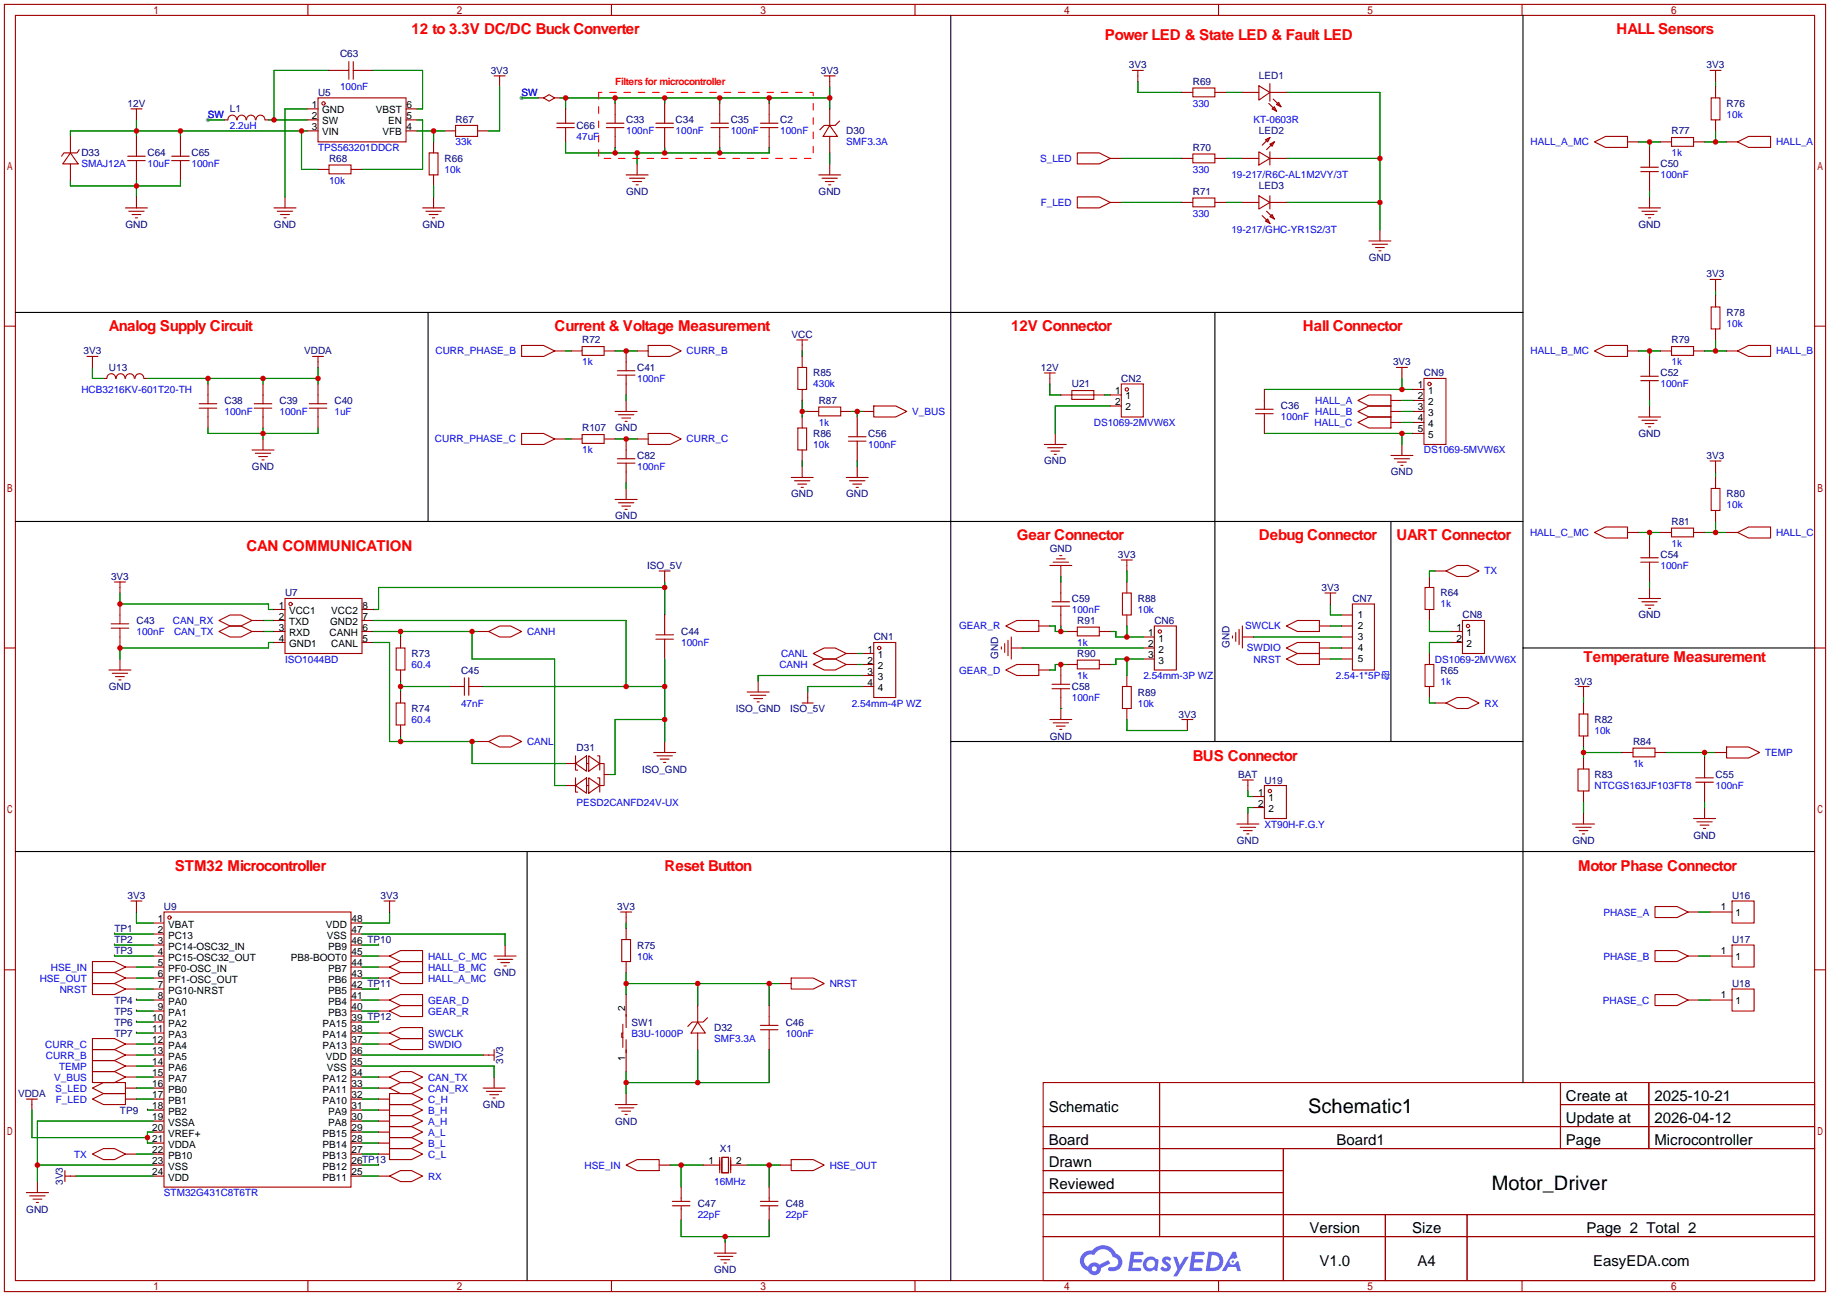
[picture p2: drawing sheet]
<svg xmlns="http://www.w3.org/2000/svg" width="422mm" height="299mm" viewBox="0 0 422 299" stroke-linecap="round" stroke-linejoin="round" font-family="sans-serif">
<g fill="#999">
<circle cx="48" cy="27.7" r=".51"/>
<circle cx="120.4" cy="22.6" r=".51"/>
</g>
<g fill="none" stroke="#a10000" stroke-width=".25">
<path d="M1 1h420.4v297.2h-420.4zM3.6 3.6h415.2v292.1h-415.2zM71.1 1v2.6M141.1 1v2.6M211.2 1v2.6M281.3 1v2.6M351.3 1v2.6M1 75.3h2.6M418.8 75.3h2.6M1 149.6h2.6M418.8 149.6h2.6M1 223.9h2.6"/>
<path d="M418.8 223.9h2.6M240.8 249.9h178v45.8h-178zM267.7 249.9v35.6M360.2 249.9v15.3M360.2 255h58.6M380.6 249.9v15.3M240.8 260.1h178M240.8 265.2h178M240.8 270.3h55.4M240.8 275.3h55.4M296.2 265.2v30.5M71.1 295.7v2.5"/>
<path d="M141.1 295.7v2.5M211.2 295.7v2.5M240.8 280.4h178M240.8 285.5h178M281.3 295.7v2.5M319.8 280.4v15.3M338.6 280.4v15.3M351.3 295.7v2.5"/>
</g>
<g fill="#5487ff">
<path d="M268.5 290.3a1.3 1.3 0 0 1 1.9 .3l-.4 .6a.54 .54 0 0 0-1-.2l.2 .2a1.28 1.28 0 0 1 .8 2 1.53 1.53 0 0 1-2.2-.3l.5-.6 .8 .5a.31 .31 0 0 0 .3-.3 .31 .31 0 0 0-.2-.3 1.12 1.12 0 0 1-.7-1.9z"/>
<path d="M270.8 290.2h.8l.7 1.9 1.2-1.9h.9l-2.7 4.5h-.9l1-1.7z"/>
<path d="M261 289h2.3a.46 .46 0 0 1 .5 .1 .46 .46 0 0 1 .1 .5l-.3 .2h-1.8l-.1 .9h1.6a.4 .4 0 0 1 .3 .4 .4 .4 0 0 1-.4 .4h-1.6l-.2 1.2h1.4a.46 .46 0 0 1 .5 .1 .46 .46 0 0 1 .1 .5l-.4 .2h-2.6z"/>
<path d="M275.1 289h2.3a.47 .47 0 0 1 .5 .1 .47 .47 0 0 1 .1 .5l-.3 .2h-1.8l-.1 .9h1.6a.4 .4 0 0 1 .4 .4 .4 .4 0 0 1-.5 .4h-1.6l-.2 1.2h1.4a.46 .46 0 0 1 .5 .1 .46 .46 0 0 1 .1 .5l-.4 .2h-2.6z"/>
<path d="M284.5 289h.8l.3 1.3-.6 .4a.75 .75 0 0 0-1.1 .3 .75 .75 0 0 0 .5 1 .75 .75 0 0 0 .9-.6l.5-.3 .6 2.4h-.8l-.3-1h-1.8l-.5 1h-1z"/>
<path d="M278.9 289l-.6 4.5h1.4a2.27 2.27 0 0 0 2.7-2.3 2.27 2.27 0 0 0-2.7-2.2zM279.7 289.8a1.5 1.5 0 0 1 1.8 1.5 1.5 1.5 0 0 1-1.9 1.4h-.3z"/>
<path d="M264.4 290.6a1.6 1.6 0 0 0-.4 2.3 1.6 1.6 0 0 0 2.3 .2l.8 .4 .3-2.5-.1-.3h-.5a1.58 1.58 0 0 0-2.4-.1zM265 291.1a.99 .99 0 0 1 1.6 .6 .99 .99 0 0 1-1.3 1.1 .98 .98 0 0 1-.3-1.7z"/>
<path d="M250 289.4a2.37 2.37 0 0 0 1.1 4 1.54 1.54 0 0 0 1.8 1 1.54 1.54 0 0 0 1.2-1.6l2.2-1.1-.5-.8-2.1 1.1a1.57 1.57 0 0 0-2.6 .4 1.5 1.5 0 0 1-.7-2.1 1.5 1.5 0 0 1 2.2-.5 2.23 2.23 0 0 1 2.3-1.4 2.23 2.23 0 0 1 1.9 1.8 1.16 1.16 0 0 1 1.3 1.1 1.16 1.16 0 0 1-1.1 1.3h-.7a.47 .47 0 0 0-.5 .3 .47 .47 0 0 0 .4 .6 2.14 2.14 0 0 0 2.7-1.4 2.14 2.14 0 0 0-1.3-2.7 3.2 3.2 0 0 0-5.5-.7l-1.1 .1zM252 292.9a.6 .6 0 0 1 1.2 0 .6 .6 0 0 1-1.2 0z"/>
<circle cx="284.6" cy="291.3" r=".28"/>
</g>
<g fill="none" stroke="#008700" stroke-width=".25">
<path d="M75.9 16.3h-12.7v11.4M86.1 16.3h11.4v8.8h-1.2M262.6 18.8v2.5h10.2M396 18.8v1.3M31.5 27.7v3.8M41.7 30.2v1.3M48 27.7h3.8M62 27.7h8.9M69.6 30.2v8.9h3.8M70.9 30.2h-54.6v1.3M70.9 25.1h-5.1v20.4M96.3 30.2h6.3"/>
<path d="M96.3 27.7h1.2v11.4h-13.9M100.1 30.2v2.6M115.3 20.1v10.1h-2.5M120.4 22.6h3.8M129.3 22.6h62.2M130.6 32.8v2.5h46.9v-1.3M130.6 22.6v2.5M142 22.6v1.3M142 34v1.3M147.1 35.3v2.5M153.4 22.6v1.3M153.4 34v1.3"/>
<path d="M166.1 22.6v1.3M166.1 34v1.3M177.5 22.6v1.3M191.5 20.1v5M191.5 35.3v2.5M258.8 36.6h14M283 36.6h3.8M283 21.3h3.8M296.9 36.6h21.6M296.9 21.3h21.6v31.8M378.2 32.8h5.1M380.7 32.8v1.2"/>
<path d="M393.4 32.8h5.1M396 30.2v2.6M16.3 41.7v1.2h25.4v-1.2M31.5 41.7v3.8M100.1 42.9v2.6M258.8 46.7h14M283 46.7h3.8M296.9 46.7h21.6M380.7 44.2v1.3M396 67.1v1.2M396 78.5v2.5M21.3 84.8v2.6h2.6"/>
<path d="M34 87.4h39.4M48 87.4v1.2M48 98.8v1.3h25.4v-1.3M60.7 87.4v1.2M60.7 98.8v2.5M73.4 84.8v3.8M130.6 81h1.2M142 81h5.1M144.5 91.2v1.3M185.2 81v1.3M185.2 92.5v3.8M185.2 95h1.2"/>
<path d="M196.6 95h2.5M197.9 95v1.3M242.3 88.6v2.6h2.6M255 91.2h1.3M256.3 93.7h-12.7v6.4M291.8 89.9h34.3M323.6 95h2.5M323.6 87.4v2.5M323.6 92.5h2.5M323.6 97.5h2.5M378.2 81h5.1M380.7 81v1.3"/>
<path d="M380.7 92.5v1.2M393.4 81h5.1M130.6 101.3h1.2M142 101.3h5.1M144.5 111.5v1.3M185.2 106.4v1.3M197.9 106.4v1.3M291.8 100.1h34.3M323.6 100.1v2.5M396 109v1.2M27.7 136.9v2.5h34.3v1.3h1.2M153.4 134.4v7.6"/>
<path d="M153.4 135.6h-66v5.1h-1.3M244.9 133.1v1.3M260.1 131.8v2.6M307.1 139.4v2.6h2.5M331.2 131.8h-1.3v1.3M378.2 122.9h5.1M380.7 122.9v1.3M380.7 134.4v1.2M393.4 122.9h5.1M396 120.4v2.5M60.7 143.3h2.5M60.7 145.8h2.5"/>
<path d="M63.2 148.3h-1.2v1.3h-34.3v2.5M86.1 148.3h3.8v22.9h20.3M86.1 143.3h58.4v15.2M86.1 145.8h24.1M92.5 145.8v1.3M92.5 157.2v2.6M92.5 158.5h11.4M109 145.8v6.3h19v29.3h2.6M111.5 158.5h41.9M153.4 152.1v19.1M197.9 153.4h1.2M197.9 150.9h1.2"/>
<path d="M199.1 158.5h-12.7v1.3M199.1 156h-24.1v1.2M236 149.6h27.9M242.3 144.5h1.3v1.3h2.5M244.9 144.5v1.3M246.1 153.4h-2.5v1.3h-1.3M256.3 145.8h1.3v1.3h6.3M260.1 144.5v2.6M260.1 152.1v3.9M263.9 152.1h-6.3v1.3h-1.3M289.3 147.1h20.3M307.1 149.6h2.5"/>
<path d="M307.1 152.1h2.5M307.1 144.5h2.5M329.9 143.3v2.5h5.1M335 148.3h-5.1v2.6M92.5 169.9v1.3M109 171.2v5.1h21.6M153.4 166.1h-11.4v12.7h-1.3M244.9 163.6h.1M260.1 166.1v2.6h14M329.9 161v1.3h1.3M365.5 161v1.3M365.5 172.5v2.5"/>
<path d="M365.5 173.7h8.9M384.6 173.7h11.4M393.4 173.7v1.3M288 182.6v1.3h1.3M289.3 186.4h-1.3v1.3M365.5 185.2v2.5M393.4 185.2v1.2M26.4 215.6h8.9M26.4 218.2h8.9M31.5 210.6v2.5h3.8M83.6 215.6h33v2.6M83.6 218.2h3.8"/>
<path d="M89.9 210.6v2.5h-6.3M144.5 213.1v1.3M392.2 210.6h2.5M26.4 220.7h8.9M31.5 225.8h3.8M31.5 238.5h3.8M31.5 228.3h3.8M31.5 223.3h3.8M31.5 233.4h3.8M31.5 230.9h3.8M31.5 236h3.8M83.6 225.8h3.8"/>
<path d="M83.6 238.5h3.8M83.6 220.7h3.8M83.6 228.3h3.8M83.6 223.3h3.8M83.6 233.4h3.8M83.6 230.9h3.8M83.6 236h3.8M144.5 224.5v5.1M144.5 227.1h35.6M161 227.1v5.1M177.5 227.1v5.1M392.2 220.7h2.5"/>
<path d="M392.2 230.9h2.5M7.4 256.3v6.3h26.6M31.5 253.7h3.8M31.5 248.7h3.8M31.5 251.2h3.8M31.5 241h3.8M31.5 243.6h3.8M31.5 246.1h3.8M34 256.3h1.3M35.3 258.8h-26.7v14M83.6 253.7h3.8M83.6 256.3h3.8"/>
<path d="M83.6 258.8h3.8M83.6 248.7h3.8M83.6 251.2h3.8M83.6 241h3.8M83.6 243.6h27.9M83.6 246.1h30.4v2.6M144.5 247.4v5.1M161 242.3v7.6M177.5 242.3v7.6h-33M8.6 269h26.7M17.5 271.5h17.8M31.5 266.4h3.8"/>
<path d="M35.3 261.4h-1.3v2.5h1.3M83.6 263.9h3.8M83.6 266.4h3.8M83.6 261.4h3.8M83.6 269h3.8M83.6 271.5h3.8M154.7 269h7.6M157.2 269v5.1M172.5 269h7.6M177.5 269v5.1M157.2 281.7v3.8h20.3v-3.8M167.4 285.5v1.3"/>
</g>
<g fill="none" stroke="#a10000" stroke-width=".25">
<path d="M75.9 16.3h4.6M80.5 14.2v4.1M81.5 16.3h4.6M81.5 14.2v4.1M114 17.5h2.6M115.3 17.5v2.6M190.2 17.5h2.6M191.5 17.5v2.6M261.4 16.3h2.5M262.6 16.3v2.5M290.6 19.8l2.5 1.5-2.5 1.8zM293.1 19.3v4.1"/>
<path d="M394.7 16.3h2.6M396 16.3v2.5M16.3 35.3l1.7 2.5h-3.5zM16.3 31.5v3.8M16.3 37.8v3.9M18.3 34.5l-.5 .8h-3.1l-.5 .8M29.5 37.1h4M29.5 36.1h4M30.2 25.1h2.6M31.5 25.1v2.6M31.5 31.5v4.6M31.5 37.1v4.6"/>
<path d="M39.6 37.1h4.1M39.6 36.1h4.1M41.7 31.5v4.6M41.7 37.1v4.6M51.8 27.7h.8M52.6 27.7a1.01 1.01 0 0 1 1-1.1 1.01 1.01 0 0 1 1 1.1M54.8 27.7a1.01 1.01 0 0 1 1-1.1 1.01 1.01 0 0 1 1 1.1M56.9 27.7a1.01 1.01 0 0 1 1-1.1 1.01 1.01 0 0 1 1 1.1M59.1 27.7a1.01 1.01 0 0 1 1-1.1 1.01 1.01 0 0 1 1 1.1M61.2 27.7h.8M70.9 30.2h2.5M70.9 25.1h2.5"/>
<path d="M70.9 27.7h2.5M73.4 22.6h20.3v10.2h-20.3zM73.4 39.1h2.5M75.9 38.1h5.1v2h-5.1zM81 39.1h2.6M93.7 30.2h2.6M93.7 25.1h2.6M93.7 27.7h2.6M99.1 35.3h2v5.1h-2zM100.1 32.8v2.5M102.6 30.2h2.6M105.2 29h5v2.5h-5z"/>
<path d="M110.2 30.2h2.6M124.2 22.6h1.3M125.5 22.6l1.2-.8 1.3 .8-1.3 .8zM128 22.6h1.3M128.5 28.4h4.1M128.5 29.5h4.1M130.6 25.1v3.3M130.6 29.5v3.3M140 28.4h4M140 29.5h4M142 23.9v4.5M142 29.5v4.5"/>
<path d="M147.1 37.8v2.6M151.4 28.4h4M151.4 29.5h4M153.4 23.9v4.5M153.4 29.5v4.5M164.1 28.4h4M164.1 29.5h4M166.1 23.9v4.5M166.1 29.5v4.5M175.5 28.4h4.1M175.5 29.5h4.1M177.5 23.9v4.5"/>
<path d="M177.5 29.5v4.5M191.5 29l1.8 2.5h-3.3zM191.5 25.1v3.9M191.5 31.5v3.8M191.5 37.8v2.6M193.8 27.9l-1 1.1h-2.6l-1 1M248.7 35.3h5l2.6 1.3-2.6 1.2h-5zM256.3 36.6h2.5M272.8 36.6h2.5M272.8 21.3h2.5M275.3 20.3h5.1v2.1h-5.1zM275.3 35.6h5.1v2h-5.1z"/>
<path d="M280.4 36.6h2.6M280.4 21.3h2.6M286.8 36.6h3.8M286.8 21.3h3.8M290.6 35.1l2.5 1.5-2.5 1.5zM292.1 32.3l1-.5-.5 1zM292.9 23.9l1.7 1.8M293.1 33.3l1-.5-.5 1zM293.1 36.6h3.8M293.1 21.3h3.8M293.1 35.1v3M293.1 31.8l-1.8 1.7"/>
<path d="M293.9 22.9l1.8 1.7M294.1 24.6l.5 1.1-1-.6zM294.1 32.8l-1.7 1.7M295.1 23.6l.6 1-1.1-.5zM368 32.8l2.6-1.3h5.1v2.5h-5.1zM375.7 32.8h2.5M378.7 38.6h4.1M378.7 39.6h4.1M380.7 34v4.6M380.7 39.6v4.6M383.3 32.8h2.5M385.8 31.8h5.1v2h-5.1z"/>
<path d="M390.9 32.8h2.5M395 22.6h2v5.1h-2zM396 20.1v2.5M396 27.7v2.5M398.5 32.8h2.6M401.1 32.8l2.5-1.3h5.1v2.5h-5.1zM29 48h5M29.7 48.8h3.6M30.5 49.5h2M31.2 50.3h.5M31.5 45.5v2.5M63.2 48h5.1"/>
<path d="M64 48.8h3.6M64.8 49.5h2M65.5 50.3h.5M65.8 45.5v2.5M97.5 48h5.1M98.3 48.8h3.6M99.1 49.5h2M99.8 50.3h.5M100.1 40.4v2.5M100.1 45.5v2.5M144.5 40.4h5.1M145.3 41.1h3.5"/>
<path d="M146 41.9h2.1M146.8 42.7h.5M189 40.4h5.1M189.7 41.1h3.6M190.5 41.9h2M191.3 42.7h.5M248.7 45.5h5l2.6 1.2-2.6 1.3h-5zM256.3 46.7h2.5M272.8 46.7h2.5M275.3 45.7h5.1v2.1h-5.1zM280.4 46.7h2.6M286.8 46.7h3.8"/>
<path d="M290.6 45.2l2.5 1.5-2.5 1.6zM291.3 49.8l1.8 1.8M292.1 51.1l.5-.6 .5 1.1zM292.4 48.8l1.7 1.7M293.1 50l.5-.5 .5 1zM293.1 46.7h3.8M293.1 45.2v3.1M316 55.6h5.1M316.7 56.4h3.6M317.5 57.2h2M318.3 57.9h.5M318.5 53.1v2.5"/>
<path d="M378.2 48h5.1M379 48.8h3.5M379.7 49.5h2.1M380.5 50.3h.5M380.7 45.5v2.5M120.4 79.8h5.1l2.5 1.2-2.5 1.3h-5.1zM149.6 79.8h5.1l2.5 1.2-2.5 1.3h-5.1zM183.9 78.5h2.5M185.2 78.5v2.5M394.7 64.5h2.6M395 70.9h2v5h-2zM396 64.5v2.6"/>
<path d="M396 68.3v2.6M396 75.9v2.6M20.1 82.3h2.5M21.3 82.3v2.5M26.7 87.4a1.01 1.01 0 0 0-1-1.1 1.01 1.01 0 0 0-1 1.1h-.8M26.8 87.4a1.01 1.01 0 0 1 1-1.1 1.01 1.01 0 0 1 1 1.1M29 87.4a1.01 1.01 0 0 1 1-1.1 1.01 1.01 0 0 1 1 1.1M31.2 87.4a1.01 1.01 0 0 1 1-1.1 1.01 1.01 0 0 1 1 1.1M33.3 87.4h.7M46 93.2h4M46 94.2h4M48 88.6v4.6"/>
<path d="M48 94.2v4.6M58.7 93.2h4M58.7 94.2h4M60.7 88.6v4.6M60.7 94.2v4.6M71.4 93.2h4M71.4 94.2h4M72.1 82.3h2.6M73.4 82.3v2.5M73.4 88.6v4.6M73.4 94.2v4.6M128 81h2.6"/>
<path d="M131.8 81h2.6M134.4 80h5v2h-5zM139.4 81h2.6M142 95h5.1M142.5 85.6h4.1M142.5 86.6h4.1M142.7 95.8h3.6M143.5 96.5h2M144.3 97.3h.5M144.5 81v4.6M144.5 86.6v4.6M144.5 92.5v2.5"/>
<path d="M147.1 81h2.5M184.1 98.8h2.1v5.1h-2.1zM184.1 84.8h2.1v5.1h-2.1zM185.2 82.3v2.5M185.2 89.9v2.6M185.2 96.3v2.5M186.4 95h2.6M189 94h5.1v2h-5.1zM194.1 95h2.5M197.9 96.3v4.5M199.1 95h2.6M201.7 93.7h5.1l2.5 1.3-2.5 1.3h-5.1z"/>
<path d="M241 86.1h2.6M242.3 86.1v2.5M244.9 91.2h10.1M247.4 90.2h5.1v2h-5.1zM256.3 91.2h2.5M256.3 93.7h2.5M258.8 88.6h5.1v7.7h-5.1zM289.8 94.5h4.1M289.8 95.5h4.1M291.8 89.9v4.6M291.8 95.5v4.6M313.4 92.5l2.6-1.3h5.1v2.5h-5.1z"/>
<path d="M313.4 95l2.6-1.3h5.1v2.6h-5.1zM313.4 97.5l2.6-1.2h5.1v2.5h-5.1zM321.1 95h2.5M321.1 92.5h2.5M321.1 97.5h2.5M322.3 84.8h2.6M323.6 84.8v2.6M326.1 95h2.6M326.1 92.5h2.6M326.1 97.5h2.6M326.1 89.9h2.6M328.7 87.4h5.1v15.2h-5.1z"/>
<path d="M368 81l2.6-1.2h5.1v2.5h-5.1zM375.7 81h2.5M378.2 96.3h5.1M378.7 86.9h4.1M378.7 87.9h4.1M379 97h3.5M379.7 97.8h2.1M380.5 98.6h.5M380.7 82.3v4.6M380.7 87.9v4.6M380.7 93.7v2.6M383.3 81h2.5"/>
<path d="M385.8 80h5.1v2h-5.1zM390.9 81h2.5M398.5 81h2.6M401.1 81l2.5-1.2h5.1v2.5h-5.1zM58.2 103.9h5M58.9 104.6h3.6M59.7 105.4h2M60.5 106.2h.5M60.7 101.3v2.6M120.4 100.1h5.1l2.5 1.2-2.5 1.3h-5.1zM128 101.3h2.6M131.8 101.3h2.6"/>
<path d="M134.4 100.3h5v2.1h-5zM139.4 101.3h2.6M142 115.3h5.1M142.5 105.9h4.1M142.5 106.9h4.1M142.7 116.1h3.6M143.5 116.8h2M144.3 117.6h.5M144.5 101.3v4.6M144.5 106.9v4.6M144.5 112.8v2.5M147.1 101.3h2.5"/>
<path d="M149.6 100.1h5.1l2.5 1.2-2.5 1.3h-5.1zM182.6 110.2h5.1M183.4 111h3.5M184.1 111.8h2.1M184.9 112.5h.5M185.2 103.9v2.5M185.2 107.7v2.5M195.3 110.2h5.1M195.8 100.8h4.1M195.8 101.9h4.1M196.1 111h3.5M196.8 111.8h2.1"/>
<path d="M197.6 112.5h.5M197.9 101.9v4.5M197.9 107.7v2.5M241 102.6h5.1M241.8 103.4h3.6M242.6 104.1h2M243.3 104.9h.5M243.6 100.1v2.5M321.1 105.2h5M321.8 105.9h3.6M322.6 106.7h2M323.3 107.4h.5"/>
<path d="M323.6 102.6v2.6M326.1 100.1h2.6M394.7 106.4h2.6M395 112.8h2v5.1h-2zM396 106.4v2.6M396 110.2v2.6M396 117.9v2.5M26.4 134.4h2.6M27.7 134.4v2.5M27.7 139.4v4.6M65.8 138.2h17.8v12.7h-17.8zM152.1 131.8h2.6"/>
<path d="M153.4 131.8v2.6M242.3 130.6h5.1M242.8 138.9h4.1M242.8 140h4.1M243.1 129.8h3.5M243.8 129h2.1M244.6 128.3h.5M244.9 130.6v2.5M244.9 134.4v4.5M244.9 140v4.5M258.8 129.3h2.6M259.1 136.9h2v5.1h-2z"/>
<path d="M260.1 129.3v2.5M260.1 134.4v2.5M305.8 136.9h2.6M307.1 136.9v2.5M312.2 139.4h5v15.3h-5zM328.9 135.6h2.1v5.1h-2.1zM329.9 133.1v2.5M331.2 131.8h2.6M333.8 131.8l2.5-1.2h2.5l2.6 1.2-2.6 1.3h-2.5zM368 122.9l2.6-1.2h5.1v2.5h-5.1zM375.7 122.9h2.5M378.2 138.2h5.1"/>
<path d="M378.7 129.8h4.1M378.7 128.8h4.1M379 138.9h3.5M379.7 139.7h2.1M380.7 124.2v4.6M380.7 129.8v4.6M380.7 135.6v2.6M383.3 122.9h2.5M385.8 121.9h5.1v2.1h-5.1zM390.9 122.9h2.5M398.5 122.9h2.6M401.1 122.9l2.5-1.2h5.1v2.5h-5.1z"/>
<path d="M25.1 154.7h5.1M25.7 144h4M25.7 145h4M25.9 155.4h3.6M26.7 156.2h2M27.4 157h.5M27.7 145v4.6M27.7 152.1v2.6M50.5 143.3l2.6-1.3h2.5l2.6 1.3-2.6 1.2h-2.5zM50.5 145.8l2.6-1.3h2.5l2.6 1.3-2.6 1.3h-2.5zM58.2 145.8h2.5M58.2 143.3h2.5"/>
<path d="M63.2 145.8h2.6M63.2 143.3h2.6M63.2 140.7h2.6M63.2 148.3h2.6M83.6 145.8h2.5M83.6 143.3h2.5M83.6 140.7h2.5M83.6 148.3h2.5M91.4 149.6h2.1v5.1h-2.1zM92.5 147.1v2.5M92.5 154.7v2.5M92.5 159.8v2.5"/>
<path d="M103.9 158.5h3.3M107.2 156.5v4M108.2 156.5v4M108.2 158.5h3.3M110.2 145.8h2.6M112.8 145.8l2.5-1.3h2.6l2.5 1.3-2.5 1.3h-2.6zM151.4 146.6h4M151.4 147.6h4M153.4 142v4.6M153.4 147.6v4.5M172.5 159.8h5M175 157.2v2.6"/>
<path d="M186.4 159.8v2.5M187.7 153.4l2.5-1.3h2.6l2.5 1.3-2.5 1.3h-2.6zM187.7 150.9l2.5-1.3h2.6l2.5 1.3-2.5 1.2h-2.6zM195.3 150.9h2.6M195.3 153.4h2.6M199.1 158.5h2.6M199.1 150.9h2.6M199.1 153.4h2.6M199.1 156h2.6M201.7 148.3h5.1v12.7h-5.1zM231.1 149.4v.5M231.9 148.6v2"/>
<path d="M232.2 144.5l2.5-1.2h5.1v2.5h-5.1zM232.2 154.7l2.5-1.3h5.1v2.6h-5.1zM232.7 147.8v3.6M233.4 149.6h2.6M233.4 147.1v5M239.8 154.7h2.5M239.8 144.5h2.5M242.8 158h4.1M242.8 159h4.1M244.9 153.4v4.6M244.9 159v7.1M246.1 153.4h2.6"/>
<path d="M246.1 145.8h2.6M248.7 152.4h5v2h-5zM248.7 144.8h5v2h-5zM253.7 153.4h2.6M253.7 145.8h2.6M259.1 158.5h2v5.1h-2zM260.1 142v2.5M260.1 156v2.5M263.9 147.1h2.5M263.9 149.6h2.5M263.9 152.1h2.5M266.4 144.5h5.1v10.2h-5.1z"/>
<path d="M284.5 146.8v.5M285.2 146v2.1M286 145.3v3.5M286.8 147.1h2.5M286.8 144.5v5.1M296.9 149.6l2.6-1.3h5v2.6h-5zM296.9 144.5l2.6-1.2h5v2.5h-5zM296.9 152.1l2.6-1.2h5v2.5h-5zM304.5 149.6h2.6M304.5 152.1h2.6M304.5 144.5h2.6M309.6 147.1h2.6"/>
<path d="M309.6 149.6h2.6M309.6 152.1h2.6M309.6 144.5h2.6M309.6 142h2.6M328.9 153.4h2.1v5.1h-2.1zM329.9 140.7v2.6M329.9 150.9v2.5M329.9 158.5v2.5M335 145.8h2.6M335 148.3h2.6M337.6 143.3h5v7.6h-5zM364.2 158.5h2.6"/>
<path d="M365.5 158.5v2.5M380.5 140.5h.5M91.4 162.3h2.1v5.1h-2.1zM92.5 167.4v2.5M110.2 171.2h2.6M112.8 171.2l2.5-1.3h2.6l2.5 1.3-2.5 1.3h-2.6zM130.6 176.3h2.2M132.8 179.6v3.3h.5M132.8 176.3l2.6-1.8v3.6zM132.8 174.5v3.3h.5M135.4 176.3h.5M135.9 179.6l2.5 1.8-2.5 1.7z"/>
<path d="M135.9 174.5l2.5 1.8-2.5 1.8zM137.9 179.6h.5v3.3M137.9 174.5h.5v3.3M138.4 176.3h1v5.1h-1M139.4 178.8h1.3M150.9 173.7h5.1M151.6 174.5h3.6M152.4 175.3h2M153.2 176h.5M153.4 171.2v2.5M173.2 160.5h3.6M174 161.3h2"/>
<path d="M174.8 162.1h.5M185.2 162.3h2.5M242.3 166.1h5.1M243.1 166.9h3.5M243.8 167.6h2.1M244.6 168.4h.5M260.1 163.6v2.5M272.8 166.1h2.5M274.1 166.1v2.6M331.2 162.3h2.6M333.8 162.3l2.5-1.3h2.5l2.6 1.3-2.6 1.3h-2.5zM364.2 177.5h2.6v5.1h-2.6z"/>
<path d="M364.5 164.8h2v5.1h-2zM365.5 162.3v2.5M365.5 169.9v2.6M365.5 175v2.5M374.4 173.7h2.5M376.9 172.7h5.1v2.1h-5.1zM382 173.7h2.6M391.4 179.6h4.1M393.4 175v4.6M396 173.7h2.5M398.5 172.5h5.1l2.5 1.2-2.5 1.3h-5.1zM130.6 181.4h2.2"/>
<path d="M132.8 181.4l2.6-1.8v3.5zM135.4 181.4h.5M285.5 190.2h5.1M286.3 191h3.5M286.8 180.1h2.5M287 191.8h2.1M287.8 192.5h.5M288 180.1v2.5M288 187.7v2.5M289.3 183.9h2.5M289.3 186.4h2.5M291.8 181.4h5.1v7.6h-5.1z"/>
<path d="M363 190.2h5M363.7 191h3.6M364.5 191.8h2M365.3 192.5h.5M365.5 182.6v2.6M365.5 187.7v2.5M390.9 189h5.1M391.4 180.6h4.1M391.7 189.7h3.5M392.4 190.5h2.1M393.2 191.3h.5M393.4 180.6v4.6"/>
<path d="M393.4 186.4v2.6M26.4 215.4v.2M26.4 217.9v.3M30.2 208h2.6M31.5 208v2.6M35.3 213.1h2.5M35.3 215.6h2.5M35.3 218.2h2.5M37.8 210.6h43.2v63.5h-43.2zM81 213.1h2.6M81 215.6h2.6M81 218.2h2.6"/>
<path d="M87.4 217.9v.3M88.6 208h2.6M89.9 208v2.6M116.6 218.2v2.5M143.3 210.6h2.5M143.5 216.9h2v5.1h-2zM144.5 210.6v2.5M144.5 214.4v2.5M382 209.3h5.1l2.5 1.3-2.5 1.2h-5.1zM382 219.5h5.1l2.5 1.2-2.5 1.3h-5.1zM389.6 210.6h2.6M394.7 210.6h5.1"/>
<path d="M399.8 208h5.1v5.1h-5.1zM399.8 218.2h5.1v5.1h-5.1zM21.3 227.1h5.1l2.6 1.2-2.6 1.3h-5.1zM21.3 222h5.1l2.6 1.3-2.6 1.2h-5.1zM21.3 224.5h5.1l2.6 1.3-2.6 1.3h-5.1zM21.3 239.8h5.1l2.6 1.2-2.6 1.3h-5.1zM26.4 220.5v.2M29 225.8h2.5M29 223.3h2.5M29 228.3h2.5M31.5 230.6v.3M31.5 233.2v.2"/>
<path d="M31.5 235.7v.3M31.5 238.3v.2M35.3 238.5h2.5M35.3 225.8h2.5M35.3 223.3h2.5M35.3 220.7h2.5M35.3 228.3h2.5M35.3 230.9h2.5M35.3 233.4h2.5M35.3 236h2.5M81 238.5h2.6M81 225.8h2.6"/>
<path d="M81 223.3h2.6M81 220.7h2.6M81 228.3h2.6M81 230.9h2.6M81 233.4h2.6M81 236h2.6M87.4 238.5h2.5M87.4 225.8h2.5M87.4 223.3h2.5M87.4 220.7h2.5M87.4 230.9h2.5M87.4 233.4h2.5"/>
<path d="M87.4 228.1v.2M87.4 235.7v.3M89.9 238.5l2.6-1.3h5v2.6h-5zM89.9 225.8l2.6-1.3h5v2.6h-5zM89.9 223.3l2.6-1.3h5v2.5h-5zM89.9 220.7l2.6-1.2h5v2.5h-5zM89.9 230.9l2.6-1.3h5v2.6h-5zM89.9 233.4l2.6-1.2h5v2.5h-5zM114 220.7h5.1M114.8 221.5h3.6M115.6 222.2h2M116.3 223h.5"/>
<path d="M143.8 238.5h-.3v1h.3M143.8 236.5v5.3M144.5 222v2.5M144.5 229.6v7.6M161 236l1.8 2.5h-3.3zM161 232.2v3.8M161 238.5v3.8M163.3 234.9l-1 1.1h-2.5l-1.1 1M175.5 236.7h4.1M175.5 237.7h4.1M177.5 232.2v4.5M177.5 237.7v4.6"/>
<path d="M180.1 227.1h2.5M182.6 225.8h5.1l2.5 1.3-2.5 1.2h-5.1zM382 229.6h5.1l2.5 1.3-2.5 1.3h-5.1zM389.6 220.7h2.6M389.6 230.9h2.6M394.7 220.7h5.1M394.7 230.9h5.1M399.8 228.3h5.1v5.1h-5.1zM6.1 253.7h2.5M7.4 253.7v2.6M21.3 244.9h5.1l2.6 1.2-2.6 1.3h-5.1zM21.3 242.3h5.1l2.6 1.3-2.6 1.3h-5.1z"/>
<path d="M21.3 247.4h5.1l2.6 1.3-2.6 1.2h-5.1zM21.3 251.2l2.6-1.3h5.1v2.6h-5.1zM21.3 253.7l2.6-1.2h5.1v2.5h-5.1zM29 241h2.5M29 243.6h2.5M29 246.1h2.5M29 248.7h2.5M29 251.2h2.5M29 253.7h2.5M34 256v.3M35.3 241h2.5M35.3 243.6h2.5"/>
<path d="M35.3 246.1h2.5M35.3 248.7h2.5M35.3 251.2h2.5M35.3 253.7h2.5M35.3 256.3h2.5M35.3 258.8h2.5M81 241h2.6M81 243.6h2.6M81 246.1h2.6M81 248.7h2.6M81 251.2h2.6M81 253.7h2.6"/>
<path d="M81 256.3h2.6M81 258.8h2.6M87.4 241h2.5M87.4 248.7h2.5M87.4 251.2h2.5M87.4 253.7h2.5M87.4 256.3h2.5M87.4 258.8h2.5M89.9 241l2.6-1.2h5v2.5h-5zM89.9 248.7l2.6-1.3h2.5l2.5 1.3-2.5 1.2h-2.5zM89.9 251.2l2.6-1.3h2.5l2.5 1.3-2.5 1.3h-2.5zM89.9 252.5h5.1l2.5 1.2-2.5 1.3h-5.1z"/>
<path d="M89.9 255h5.1l2.5 1.3-2.5 1.3h-5.1zM89.9 257.6h5.1l2.5 1.2-2.5 1.3h-5.1zM111.5 243.6h2.5M111.5 251.2h5.1M112.3 252h3.5M113 252.7h2.1M113.8 253.5h.5M114 242.3v2.6M114 248.7v2.5M142 255h5.1M142.7 255.8h3.6M143.5 256.5h2"/>
<path d="M144.3 257.3h.5M144.5 240v7.4M144.5 252.5v2.5M6.1 275.3h5.1M6.9 276.1h3.5M7.6 276.9h2.1M8.4 277.6h.5M8.6 272.8v2.5M15 271.5h2.5M15 270.3v2.5M21.3 266.4l2.6-1.2h2.5l2.6 1.2-2.6 1.3h-2.5zM29 266.4h2.5"/>
<path d="M35.3 261.4h2.5M35.3 263.9h2.5M35.3 266.4h2.5M35.3 269h2.5M35.3 271.5h2.5M81 261.4h2.6M81 263.9h2.6M81 266.4h2.6M81 269h2.6M81 271.5h2.6M87.4 261.4h2.5M87.4 263.9h2.5"/>
<path d="M87.4 266.4h2.5M87.4 271.5h2.5M87.4 268.7v.3M89.9 271.5l2.6-1.2h2.5l2.5 1.2-2.5 1.3h-2.5zM89.9 260.1h5.1l2.5 1.3-2.5 1.2h-5.1zM89.9 262.6h5.1l2.5 1.3-2.5 1.3h-5.1zM89.9 265.2h5.1l2.5 1.2-2.5 1.3h-5.1zM144.5 269l2.6-1.3h5v2.6h-5zM152.1 269h2.6M155.2 278.4h4.1M155.2 277.4h4.1M157.2 274.1v3.3"/>
<path d="M157.2 278.4v3.3M162.3 269h3.8M166.1 267.2v3.6M166.6 267.2h1.5v3.6h-1.5zM168.7 269h3.8M168.7 267.2v3.6M175.5 278.4h4.1M175.5 277.4h4.1M177.5 274.1v3.3M177.5 278.4v3.3M180.1 269h2.5M182.6 267.7h5.1l2.5 1.3-2.5 1.3h-5.1z"/>
<path d="M164.8 289.3h5.1M165.6 290.1h3.6M166.4 290.8h2M167.1 291.6h.5M167.4 286.8v2.5"/>
<circle cx="74.7" cy="23.9" r=".38"/>
<circle cx="260.1" cy="89.9" r=".38"/>
<circle cx="329.9" cy="88.6" r=".38"/>
<circle cx="67.1" cy="139.4" r=".38"/>
<circle cx="202.9" cy="149.6" r=".38"/>
<circle cx="267.7" cy="145.8" r=".38"/>
<circle cx="338.8" cy="144.5" r=".38"/>
<circle cx="293.1" cy="182.6" r=".38"/>
<circle cx="39.1" cy="211.8" r=".38"/>
</g>
<g fill="none" stroke="#000" stroke-width=".25">
<path d="M219.5 3.6v116.8M351.5 3.6v146M3.6 72.1h347.9M98.8 72.1v48.3M280.4 72.1v48.3h-60.9M3.6 120.4h215.9M219.5 120.4v76.2h-215.9M321.1 120.4v50.8h-40.7M351.5 120.4h-71.1v50.8h-60.9M351.5 149.6v47h67.3M351.5 149.6h67.3M321.1 171.2h30.4"/>
<path d="M121.7 196.6v99.1M351.5 249.9v-53.3h-132v99.1"/>
</g>
<path d="M138.2 21.3v15.3h49.5v-15.3h-49.5" fill="none" stroke="#f00" stroke-width=".25" stroke-dasharray="1.5 1.8"/>
<g fill="#c00">
<circle cx="142" cy="22.6" r=".63"/>
<circle cx="153.4" cy="22.6" r=".63"/>
<circle cx="166.1" cy="22.6" r=".63"/>
<circle cx="177.5" cy="22.6" r=".63"/>
<circle cx="191.5" cy="22.6" r=".63"/>
<circle cx="130.6" cy="22.6" r=".63"/>
<circle cx="142" cy="35.3" r=".63"/>
<circle cx="147.1" cy="35.3" r=".63"/>
<circle cx="153.4" cy="35.3" r=".63"/>
<circle cx="166.1" cy="35.3" r=".63"/>
<circle cx="144.5" cy="227.1" r=".63"/>
<circle cx="161" cy="227.1" r=".63"/>
<circle cx="177.5" cy="227.1" r=".63"/>
<circle cx="144.5" cy="249.9" r=".63"/>
<circle cx="161" cy="249.9" r=".63"/>
<circle cx="48" cy="87.4" r=".63"/>
<circle cx="60.7" cy="87.4" r=".63"/>
<circle cx="73.4" cy="87.4" r=".63"/>
<circle cx="144.5" cy="81" r=".63"/>
<circle cx="60.7" cy="100.1" r=".63"/>
<circle cx="153.4" cy="135.6" r=".63"/>
<circle cx="27.7" cy="139.4" r=".63"/>
<circle cx="27.7" cy="149.6" r=".63"/>
<circle cx="92.5" cy="158.5" r=".63"/>
<circle cx="318.5" cy="36.6" r=".63"/>
<circle cx="318.5" cy="46.7" r=".63"/>
<circle cx="396" cy="122.9" r=".63"/>
<circle cx="396" cy="81" r=".63"/>
<circle cx="396" cy="32.8" r=".63"/>
<circle cx="380.7" cy="32.8" r=".63"/>
<circle cx="380.7" cy="81" r=".63"/>
<circle cx="380.7" cy="122.9" r=".63"/>
<circle cx="157.2" cy="269" r=".63"/>
<circle cx="177.5" cy="269" r=".63"/>
<circle cx="167.4" cy="285.5" r=".63"/>
<circle cx="365.5" cy="173.7" r=".63"/>
<circle cx="393.4" cy="173.7" r=".63"/>
<circle cx="185.2" cy="95" r=".63"/>
<circle cx="197.9" cy="95" r=".63"/>
<circle cx="260.1" cy="147.1" r=".63"/>
<circle cx="260.1" cy="152.1" r=".63"/>
<circle cx="34" cy="262.6" r=".63"/>
<circle cx="323.6" cy="89.9" r=".63"/>
<circle cx="323.6" cy="100.1" r=".63"/>
<circle cx="244.9" cy="153.4" r=".63"/>
<circle cx="244.9" cy="145.8" r=".63"/>
<circle cx="69.6" cy="30.2" r=".63"/>
<circle cx="41.7" cy="30.2" r=".63"/>
<circle cx="31.5" cy="30.2" r=".63"/>
<circle cx="100.1" cy="30.2" r=".63"/>
<circle cx="63.2" cy="27.7" r=".63"/>
<circle cx="31.5" cy="42.9" r=".63"/>
<circle cx="8.6" cy="269" r=".63"/>
<circle cx="153.4" cy="166.1" r=".63"/>
<circle cx="153.4" cy="158.5" r=".63"/>
<circle cx="144.5" cy="158.5" r=".63"/>
<circle cx="92.5" cy="171.2" r=".63"/>
<circle cx="109" cy="171.2" r=".63"/>
<circle cx="92.5" cy="145.8" r=".63"/>
<circle cx="109" cy="145.8" r=".63"/>
<circle cx="144.5" cy="101.3" r=".63"/>
</g>
<g font-size="4.6">
<text x="302" y="257">Schematic1</text>
<text x="344.3" y="274.8">Motor_Driver</text>
</g>
<g font-size="3.5" fill="#f00">
<text x="95" y="7.9">12 to 3.3V DC/DC Buck Converter</text>
<text x="255" y="9.2">Power LED &amp; State LED &amp; Fault LED</text>
<text x="373.1" y="7.9">HALL Sensors</text>
<text x="25.1" y="76.5">Analog Supply Circuit</text>
<text x="128" y="76.5">Current &amp; Voltage Measurement</text>
<text x="233.4" y="76.5">12V Connector</text>
<text x="300.7" y="76.5">Hall Connector</text>
<text x="234.7" y="124.8">Gear Connector</text>
<text x="290.6" y="124.8">Debug Connector</text>
<text x="322.3" y="124.8">UART Connector</text>
<text x="56.9" y="127.3">CAN COMMUNICATION</text>
<text x="365.5" y="152.7">Temperature Measurement</text>
<text x="275.3" y="175.6">BUS Connector</text>
<text x="40.4" y="201">STM32 Microcontroller</text>
<text x="153.4" y="201">Reset Button</text>
<text x="364.2" y="201">Motor Phase Connector</text>
</g>
<g font-size="3.5">
<text x="242.1" y="256.7">Schematic</text>
<text x="361.5" y="254.2">Create at</text>
<text x="381.9" y="254.2">2025-10-21</text>
<text x="361.5" y="259.2">Update at</text>
<text x="381.9" y="259.2">2026-04-12</text>
<text x="242.1" y="264.3">Board</text>
<text x="242.1" y="269.4">Drawn</text>
<text x="308.5" y="264.3">Board1</text>
<text x="361.5" y="264.3">Page</text>
<text x="381.9" y="264.3">Microcontroller</text>
<text x="242.1" y="274.5">Reviewed</text>
<text x="302.3" y="284.6">Version</text>
<text x="326" y="284.6">Size</text>
<text x="366.2" y="284.6">Page 2 Total 2</text>
<text x="304.6" y="292.3">V1.0</text>
<text x="327.2" y="292.3">A4</text>
<text x="367.7" y="292.3">EasyEDA.com</text>
</g>
<g font-size="2.3" fill="#000080">
<text x="78.5" y="13.3">C63</text>
<text x="113.3" y="17.1">3V3</text>
<text x="189.5" y="17.1">3V3</text>
<text x="260.6" y="15.8">3V3</text>
<text x="393.9" y="15.8">3V3</text>
<text x="73.4" y="22.1">U5</text>
<text x="275.3" y="19.6">R69</text>
<text x="290.6" y="18.3">LED1</text>
<text x="29.4" y="24.7">12V</text>
<text x="53.1" y="26">L1</text>
<text x="105.2" y="28.5">R67</text>
<text x="133.1" y="29.8">C66</text>
<text x="144.5" y="28.5">C33</text>
<text x="156" y="28.5">C34</text>
<text x="168.7" y="28.5">C35</text>
<text x="180.1" y="28.5">C2</text>
<text x="398.5" y="24.7">R76</text>
<text x="195.3" y="31">D30</text>
<text x="275.3" y="34.8">R70</text>
<text x="290.6" y="31">LED2</text>
<text x="385.8" y="31">R77</text>
<text x="18.8" y="36.1">D33</text>
<text x="34" y="36.1">C64</text>
<text x="44.2" y="36.1">C65</text>
<text x="75.9" y="37.4">R68</text>
<text x="102.6" y="37.4">R66</text>
<text x="383.3" y="38.7">C50</text>
<text x="144.5" y="45">GND</text>
<text x="189" y="45">GND</text>
<text x="275.3" y="45">R71</text>
<text x="290.6" y="43.7">LED3</text>
<text x="28.9" y="52.6">GND</text>
<text x="63.2" y="52.6">GND</text>
<text x="97.5" y="52.6">GND</text>
<text x="378.2" y="52.6">GND</text>
<text x="316" y="60.2">GND</text>
<text x="393.9" y="64.1">3V3</text>
<text x="398.5" y="72.9">R78</text>
<text x="19.3" y="81.8">3V3</text>
<text x="70.2" y="81.8">VDDA</text>
<text x="134.4" y="79.3">R72</text>
<text x="182.7" y="78">VCC</text>
<text x="385.8" y="79.3">R79</text>
<text x="25.1" y="85.6">U13</text>
<text x="147.1" y="85.6">C41</text>
<text x="187.7" y="86.9">R85</text>
<text x="240.3" y="85.6">12V</text>
<text x="247.4" y="89.5">U21</text>
<text x="258.8" y="88.2">CN2</text>
<text x="321.5" y="84.4">3V3</text>
<text x="328.7" y="86.9">CN9</text>
<text x="383.3" y="86.9">C52</text>
<text x="51.8" y="93.3">C38</text>
<text x="64.5" y="93.3">C39</text>
<text x="77.2" y="93.3">C40</text>
<text x="189" y="93.3">R87</text>
<text x="295.7" y="94.5">C36</text>
<text x="134.4" y="99.6">R107</text>
<text x="142" y="99.6">GND</text>
<text x="187.7" y="100.9">R86</text>
<text x="200.4" y="100.9">C56</text>
<text x="378.2" y="100.9">GND</text>
<text x="147.1" y="106">C82</text>
<text x="241" y="107.2">GND</text>
<text x="393.9" y="106">3V3</text>
<text x="58.1" y="108.5">GND</text>
<text x="321" y="109.8">GND</text>
<text x="142" y="119.9">GND</text>
<text x="182.6" y="114.9">GND</text>
<text x="195.3" y="114.9">GND</text>
<text x="398.5" y="114.9">R80</text>
<text x="385.8" y="121.2">R81</text>
<text x="149.4" y="131.4">ISO_5V</text>
<text x="242.3" y="127.6">GND</text>
<text x="258" y="128.8">3V3</text>
<text x="383.3" y="128.8">C54</text>
<text x="25.6" y="133.9">3V3</text>
<text x="65.8" y="137.7">U7</text>
<text x="305" y="136.4">3V3</text>
<text x="332.5" y="137.7">R64</text>
<text x="247.4" y="139">C59</text>
<text x="262.6" y="139">R88</text>
<text x="312.2" y="139">CN7</text>
<text x="337.6" y="142.8">CN8</text>
<text x="378.2" y="142.8">GND</text>
<text x="31.5" y="144.1">C43</text>
<text x="157.2" y="146.6">C44</text>
<text x="201.7" y="147.9">CN1</text>
<text x="248.7" y="144.1">R91</text>
<text x="266.4" y="144.1">CN6</text>
<text x="283.8" y="149.6" transform="rotate(-90 283.8 149.6)">GND</text>
<text x="95" y="151.7">R73</text>
<text x="106.4" y="155.5">C45</text>
<text x="230.4" y="152.2" transform="rotate(-90 230.4 152.2)">GND</text>
<text x="248.7" y="151.7">R90</text>
<text x="332.5" y="155.5">R65</text>
<text x="25.1" y="159.3">GND</text>
<text x="247.4" y="159.3">C58</text>
<text x="262.6" y="160.6">R89</text>
<text x="363.5" y="158">3V3</text>
<text x="95" y="164.4">R74</text>
<text x="169.8" y="164.4">ISO_GND</text>
<text x="182.4" y="164.4">ISO_5V</text>
<text x="272" y="165.7">3V3</text>
<text x="368" y="166.9">R82</text>
<text x="133.1" y="173.3">D31</text>
<text x="242.3" y="170.7">GND</text>
<text x="376.9" y="172">R84</text>
<text x="148.2" y="178.4">ISO_GND</text>
<text x="285.8" y="179.6">BAT</text>
<text x="368" y="179.6">R83</text>
<text x="396" y="179.6">C55</text>
<text x="291.8" y="180.9">U19</text>
<text x="285.5" y="194.9">GND</text>
<text x="362.9" y="194.9">GND</text>
<text x="390.9" y="193.6">GND</text>
<text x="29.4" y="207.6">3V3</text>
<text x="87.9" y="207.6">3V3</text>
<text x="399.8" y="207.6">U16</text>
<text x="26.4" y="215.2">TP1</text>
<text x="37.8" y="210.1">U9</text>
<text x="142.5" y="210.1">3V3</text>
<text x="26.4" y="217.7">TP2</text>
<text x="26.4" y="220.3">TP3</text>
<text x="147.1" y="219">R75</text>
<text x="399.8" y="217.7">U17</text>
<text x="114" y="225.3">GND</text>
<text x="399.8" y="227.9">U18</text>
<text x="26.4" y="231.7">TP4</text>
<text x="26.4" y="234.2">TP5</text>
<text x="26.4" y="236.8">TP6</text>
<text x="26.4" y="239.3">TP7</text>
<text x="145.8" y="236.8">SW1</text>
<text x="164.8" y="238">D32</text>
<text x="181.4" y="236.8">C46</text>
<text x="116.1" y="245.6" transform="rotate(-90 116.1 245.6)">3V3</text>
<text x="4.2" y="253.3">VDDA</text>
<text x="27.7" y="257.1">TP9</text>
<text x="111.5" y="255.8">GND</text>
<text x="142" y="259.6">GND</text>
<text x="166.1" y="266">X1</text>
<text x="14.5" y="273.6" transform="rotate(-90 14.5 273.6)">3V3</text>
<text x="6.1" y="280">GND</text>
<text x="161" y="278.7">C47</text>
<text x="181.4" y="278.7">C48</text>
<text x="164.8" y="293.9">GND</text>
</g>
<g font-size="2.3" fill="#00f">
<text x="78.5" y="20.9">100nF</text>
<text x="120.4" y="22.1">SW</text>
<text x="48" y="27.2">SW</text>
<text x="53.1" y="29.8">2.2uH</text>
<text x="275.3" y="24.7">330</text>
<text x="289.3" y="28.5">KT-0603R</text>
<text x="398.5" y="27.2">10k</text>
<text x="73.4" y="34.8">TPS563201DDCR</text>
<text x="105.2" y="33.6">33k</text>
<text x="133.1" y="32.3">47uF</text>
<text x="144.5" y="31">100nF</text>
<text x="156" y="31">100nF</text>
<text x="168.7" y="31">100nF</text>
<text x="180.1" y="31">100nF</text>
<text x="195.3" y="33.6">SMF3.3A</text>
<text x="353.3" y="33.6">HALL_A_MC</text>
<text x="410" y="33.6">HALL_A</text>
<text x="18.8" y="38.7">SMAJ12A</text>
<text x="34" y="38.7">10uF</text>
<text x="44.2" y="38.7">100nF</text>
<text x="102.6" y="39.9">10k</text>
<text x="240.1" y="37.4">S_LED</text>
<text x="275.3" y="39.9">330</text>
<text x="284.2" y="41.2">19-217/R6C-AL1M2VY/3T</text>
<text x="383.3" y="41.2">100nF</text>
<text x="385.8" y="36.1">1k</text>
<text x="75.9" y="42.5">10k</text>
<text x="240.2" y="47.5">F_LED</text>
<text x="275.3" y="50.1">330</text>
<text x="284.2" y="53.9">19-217/GHC-YR1S2/3T</text>
<text x="398.5" y="75.5">10k</text>
<text x="100.5" y="81.8">CURR_PHASE_B</text>
<text x="158.5" y="81.8">CURR_B</text>
<text x="353.3" y="81.8">HALL_B_MC</text>
<text x="410" y="81.8">HALL_B</text>
<text x="134.4" y="84.4">1k</text>
<text x="147.1" y="88.2">100nF</text>
<text x="187.7" y="89.5">430k</text>
<text x="383.3" y="89.5">100nF</text>
<text x="385.8" y="84.4">1k</text>
<text x="18.8" y="90.7">HCB3216KV-601T20-TH</text>
<text x="51.8" y="95.8">100nF</text>
<text x="64.5" y="95.8">100nF</text>
<text x="77.2" y="95.8">1uF</text>
<text x="210.6" y="95.8">V_BUS</text>
<text x="303.6" y="93.3">HALL_A</text>
<text x="303.6" y="95.8">HALL_B</text>
<text x="189" y="98.3">1k</text>
<text x="252.5" y="98.3">DS1069-2MVW6X</text>
<text x="295.7" y="97.1">100nF</text>
<text x="303.4" y="98.3">HALL_C</text>
<text x="100.4" y="102.2">CURR_PHASE_C</text>
<text x="134.4" y="104.7">1k</text>
<text x="158.5" y="102.2">CURR_C</text>
<text x="187.7" y="103.4">10k</text>
<text x="200.4" y="103.4">100nF</text>
<text x="328.7" y="104.7">DS1069-5MVW6X</text>
<text x="147.1" y="108.5">100nF</text>
<text x="398.5" y="117.4">10k</text>
<text x="353.2" y="123.7">HALL_C_MC</text>
<text x="410" y="123.7">HALL_C</text>
<text x="383.3" y="131.4">100nF</text>
<text x="385.8" y="126.3">1k</text>
<text x="342.6" y="132.6">TX</text>
<text x="247.4" y="141.5">100nF</text>
<text x="262.6" y="141.5">10k</text>
<text x="332.5" y="140.3">1k</text>
<text x="31.5" y="146.6">100nF</text>
<text x="39.9" y="144.1">CAN_RX</text>
<text x="40.2" y="146.6">CAN_TX</text>
<text x="121.7" y="146.6">CANH</text>
<text x="157.2" y="149.1">100nF</text>
<text x="221.4" y="145.3">GEAR_R</text>
<text x="248.7" y="149.1">1k</text>
<text x="287.4" y="145.3">SWCLK</text>
<text x="65.8" y="153">ISO1044BD</text>
<text x="95" y="154.2">60.4</text>
<text x="179.9" y="154.2">CANH</text>
<text x="180.3" y="151.7">CANL</text>
<text x="221.4" y="155.5">GEAR_D</text>
<text x="287.8" y="150.4">SWDIO</text>
<text x="289.4" y="153">NRST</text>
<text x="331.2" y="153">DS1069-2MVW6X</text>
<text x="247.4" y="161.8">100nF</text>
<text x="248.7" y="156.8">1k</text>
<text x="263.9" y="156.8">2.54mm-3P WZ</text>
<text x="308.4" y="156.8">2.54-1*5P母</text>
<text x="332.5" y="158">1k</text>
<text x="95" y="166.9">60.4</text>
<text x="106.4" y="163.1">47nF</text>
<text x="196.6" y="163.1">2.54mm-4P WZ</text>
<text x="262.6" y="163.1">10k</text>
<text x="342.6" y="163.1">RX</text>
<text x="121.7" y="172">CANL</text>
<text x="368" y="169.5">10k</text>
<text x="376.9" y="177.1">1k</text>
<text x="407.4" y="174.5">TEMP</text>
<text x="133.1" y="186">PESD2CANFD24V-UX</text>
<text x="368" y="182.2">NTCGS163JF103FT8</text>
<text x="396" y="182.2">100nF</text>
<text x="291.8" y="191.1">XT90H-F.G.Y</text>
<text x="370.1" y="211.4">PHASE_A</text>
<text x="98.8" y="221.5">HALL_C_MC</text>
<text x="147.1" y="221.5">10k</text>
<text x="370.1" y="221.5">PHASE_B</text>
<text x="9.2" y="226.6">HSE_OUT</text>
<text x="11.7" y="224.1">HSE_IN</text>
<text x="98.8" y="226.6">HALL_A_MC</text>
<text x="98.8" y="224.1">HALL_B_MC</text>
<text x="191.5" y="227.9">NRST</text>
<text x="13.8" y="229.2">NRST</text>
<text x="98.8" y="231.7">GEAR_D</text>
<text x="370" y="231.7">PHASE_C</text>
<text x="98.8" y="239.3">SWCLK</text>
<text x="98.8" y="234.2">GEAR_R</text>
<text x="145.8" y="239.3">B3U-1000P</text>
<text x="181.4" y="239.3">100nF</text>
<text x="10.4" y="241.9">CURR_C</text>
<text x="10.6" y="244.4">CURR_B</text>
<text x="98.8" y="241.9">SWDIO</text>
<text x="164.8" y="240.6">SMF3.3A</text>
<text x="12.5" y="249.5">V_BUS</text>
<text x="13.7" y="246.9">TEMP</text>
<text x="98.8" y="249.5">CAN_TX</text>
<text x="12.7" y="252">S_LED</text>
<text x="12.9" y="254.6">F_LED</text>
<text x="98.8" y="252">CAN_RX</text>
<text x="98.8" y="254.6">C_H</text>
<text x="98.8" y="257.1">B_H</text>
<text x="98.8" y="262.2">A_L</text>
<text x="98.8" y="259.6">A_H</text>
<text x="17.1" y="267.3">TX</text>
<text x="98.8" y="264.7">B_L</text>
<text x="98.8" y="267.3">C_L</text>
<text x="134.9" y="269.8">HSE_IN</text>
<text x="191.5" y="269.8">HSE_OUT</text>
<text x="98.8" y="272.3">RX</text>
<text x="164.8" y="273.6">16MHz</text>
<text x="37.8" y="276.1">STM32G431C8T6TR</text>
<text x="161" y="281.2">22pF</text>
<text x="181.4" y="281.2">22pF</text>
</g>
<text font-size="2.3" fill="#f00" x="142" y="19.6">Filters for microcontroller</text>
<g font-size="2.3">
<text x="72" y="24.9">1</text>
<text x="72" y="27.5">2</text>
<text x="72" y="30">3</text>
<text x="74.3" y="26.2">GND</text>
<text x="74.3" y="28.7">SW</text>
<text x="86.8" y="26.2">VBST</text>
<text x="89.6" y="28.7">EN</text>
<text x="93.9" y="30">4</text>
<text x="93.9" y="27.5">5</text>
<text x="93.9" y="24.9">6</text>
<text x="74.3" y="31.3">VIN</text>
<text x="88.3" y="31.3">VFB</text>
<text x="327.3" y="89.7">1</text>
<text x="257.4" y="91">1</text>
<text x="257.4" y="93.5">2</text>
<text x="259.8" y="92.2">1</text>
<text x="259.8" y="94.8">2</text>
<text x="327.3" y="92.2">2</text>
<text x="327.3" y="94.8">3</text>
<text x="329.6" y="91">1</text>
<text x="329.6" y="93.5">2</text>
<text x="327.3" y="97.3">4</text>
<text x="327.3" y="99.8">5</text>
<text x="329.6" y="96">3</text>
<text x="329.6" y="98.6">4</text>
<text x="329.6" y="101.1">5</text>
<text x="64.4" y="140.5">1</text>
<text x="64.4" y="143">2</text>
<text x="66.7" y="141.8">VCC1</text>
<text x="76.5" y="141.8">VCC2</text>
<text x="83.7" y="143">7</text>
<text x="83.7" y="140.5">8</text>
<text x="313.4" y="142.8">1</text>
<text x="64.4" y="145.6">3</text>
<text x="64.4" y="148.1">4</text>
<text x="66.7" y="144.3">TXD</text>
<text x="66.7" y="146.8">RXD</text>
<text x="66.7" y="149.4">GND1</text>
<text x="76.1" y="146.8">CANH</text>
<text x="76.2" y="144.3">GND2</text>
<text x="76.5" y="149.4">CANL</text>
<text x="83.7" y="148.1">5</text>
<text x="83.7" y="145.6">6</text>
<text x="265" y="146.8">1</text>
<text x="265" y="149.4">2</text>
<text x="267.4" y="148.1">1</text>
<text x="313.4" y="145.3">2</text>
<text x="313.4" y="147.9">3</text>
<text x="336.2" y="145.6">1</text>
<text x="336.2" y="148.1">2</text>
<text x="338.5" y="146.8">1</text>
<text x="338.5" y="149.4">2</text>
<text x="200.3" y="150.6">1</text>
<text x="200.3" y="153.2">2</text>
<text x="200.3" y="155.7">3</text>
<text x="202.6" y="151.9">1</text>
<text x="202.6" y="154.5">2</text>
<text x="265" y="151.9">3</text>
<text x="267.4" y="150.6">2</text>
<text x="267.4" y="153.2">3</text>
<text x="313.4" y="150.4">4</text>
<text x="313.4" y="152.9">5</text>
<text x="200.3" y="158.3">4</text>
<text x="202.6" y="157">3</text>
<text x="202.6" y="159.5">4</text>
<text x="290.4" y="183.7">1</text>
<text x="292.8" y="184.9">1</text>
<text x="290.4" y="186.2">2</text>
<text x="292.8" y="187.5">2</text>
<text x="36.4" y="212.9">1</text>
<text x="36.4" y="215.4">2</text>
<text x="38.8" y="214.1">VBAT</text>
<text x="75.2" y="214.1">VDD</text>
<text x="81.2" y="215.4">47</text>
<text x="81.2" y="212.9">48</text>
<text x="397.2" y="210.1">1</text>
<text x="400.6" y="211.4">1</text>
<text x="36.4" y="218">3</text>
<text x="36.4" y="220.5">4</text>
<text x="38.8" y="216.7">PC13</text>
<text x="38.8" y="219.2">PC14-OSC32_IN</text>
<text x="38.8" y="221.8">PC15-OSC32_OUT</text>
<text x="67.1" y="221.8">PB8-BOOT0</text>
<text x="75.5" y="216.7">VSS</text>
<text x="75.7" y="219.2">PB9</text>
<text x="81.2" y="220.5">45</text>
<text x="81.2" y="218">46 TP10</text>
<text x="397.2" y="220.3">1</text>
<text x="400.6" y="221.5">1</text>
<text x="36.4" y="223">5</text>
<text x="36.4" y="225.6">6</text>
<text x="38.8" y="224.3">PF0-OSC_IN</text>
<text x="38.8" y="226.8">PF1-OSC_OUT</text>
<text x="75.7" y="226.8">PB6</text>
<text x="75.7" y="224.3">PB7</text>
<text x="81.2" y="225.6">43</text>
<text x="81.2" y="223">44</text>
<text x="36.4" y="228.1">7</text>
<text x="36.4" y="230.7">8</text>
<text x="36.4" y="233.2">9</text>
<text x="38.8" y="229.4">PG10-NRST</text>
<text x="38.8" y="231.9">PA0</text>
<text x="75.7" y="231.9">PB4</text>
<text x="75.7" y="229.4">PB5</text>
<text x="81.2" y="233.2">40</text>
<text x="81.2" y="230.7">41</text>
<text x="81.2" y="228.1">42 TP11</text>
<text x="144.3" y="233.4" transform="rotate(-90 144.3 233.4)">2</text>
<text x="397.2" y="230.4">1</text>
<text x="400.6" y="231.7">1</text>
<text x="35.2" y="235.7">10</text>
<text x="35.2" y="238.3">11</text>
<text x="38.8" y="234.5">PA1</text>
<text x="38.8" y="237">PA2</text>
<text x="38.8" y="239.5">PA3</text>
<text x="74.4" y="239.5">PA14</text>
<text x="74.4" y="237">PA15</text>
<text x="75.7" y="234.5">PB3</text>
<text x="81.2" y="238.3">38</text>
<text x="81.2" y="235.7">39 TP12</text>
<text x="35.2" y="240.8">12</text>
<text x="35.2" y="243.4">13</text>
<text x="35.2" y="245.9">14</text>
<text x="38.8" y="242.1">PA4</text>
<text x="38.8" y="244.6">PA5</text>
<text x="74.4" y="242.1">PA13</text>
<text x="75.2" y="244.6">VDD</text>
<text x="81.2" y="245.9">35</text>
<text x="81.2" y="243.4">36</text>
<text x="81.2" y="240.8">37</text>
<text x="144.3" y="244.9" transform="rotate(-90 144.3 244.9)">1</text>
<text x="35.2" y="248.4">15</text>
<text x="35.2" y="251">16</text>
<text x="38.8" y="247.2">PA6</text>
<text x="38.8" y="249.7">PA7</text>
<text x="74.4" y="249.7">PA12</text>
<text x="75.5" y="247.2">VSS</text>
<text x="81.2" y="251">33</text>
<text x="81.2" y="248.4">34</text>
<text x="35.2" y="253.5">17</text>
<text x="35.2" y="256.1">18</text>
<text x="38.8" y="252.2">PB0</text>
<text x="38.8" y="254.8">PB1</text>
<text x="38.8" y="257.3">PB2</text>
<text x="74.4" y="254.8">PA10</text>
<text x="74.4" y="252.2">PA11</text>
<text x="75.7" y="257.3">PA9</text>
<text x="81.2" y="256.1">31</text>
<text x="81.2" y="253.5">32</text>
<text x="35.2" y="258.6">19</text>
<text x="35.2" y="261.1">20</text>
<text x="35.2" y="263.7">21</text>
<text x="38.8" y="259.9">VSSA</text>
<text x="38.8" y="262.4">VREF+</text>
<text x="74.4" y="262.4">PB15</text>
<text x="75.7" y="259.9">PA8</text>
<text x="81.2" y="263.7">28</text>
<text x="81.2" y="261.1">29</text>
<text x="81.2" y="258.6">30</text>
<text x="35.2" y="266.2">22</text>
<text x="35.2" y="268.8">23</text>
<text x="38.8" y="264.9">VDDA</text>
<text x="38.8" y="267.5">PB10</text>
<text x="74.4" y="267.5">PB13</text>
<text x="74.4" y="264.9">PB14</text>
<text x="81.2" y="268.8">26TP13</text>
<text x="81.2" y="266.2">27</text>
<text x="163.6" y="268.8">1</text>
<text x="169.9" y="268.8">2</text>
<text x="35.2" y="271.3">24</text>
<text x="38.8" y="270">VSS</text>
<text x="38.8" y="272.6">VDD</text>
<text x="74.4" y="272.6">PB11</text>
<text x="74.4" y="270">PB12</text>
<text x="81.2" y="271.3">25</text>
</g>
</svg>
